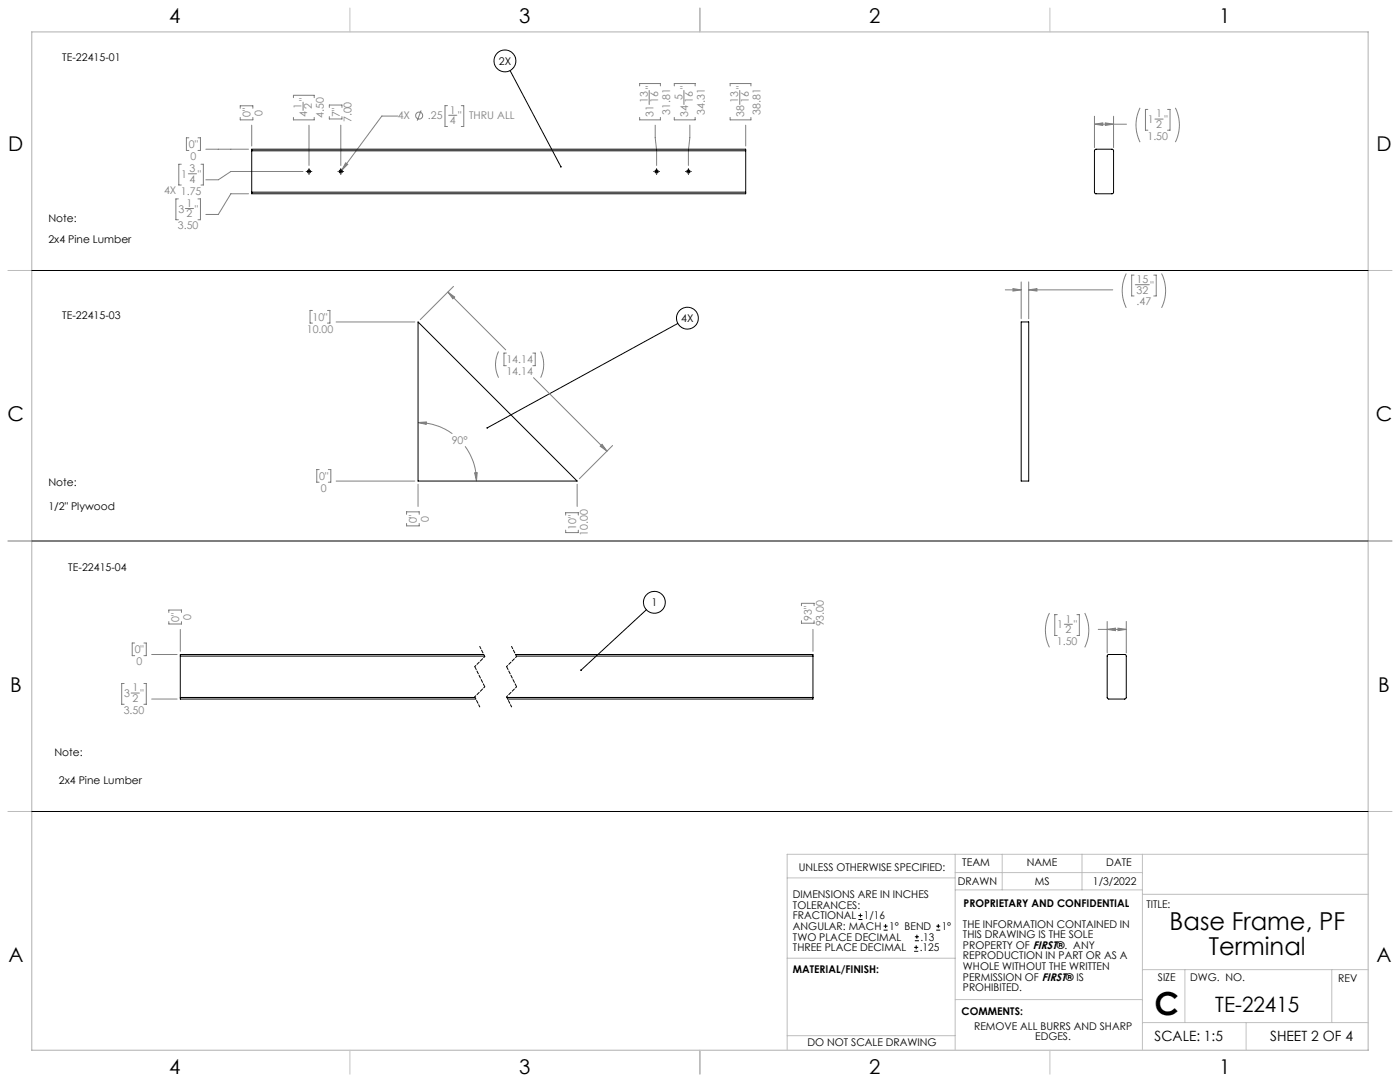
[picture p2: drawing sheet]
<svg xmlns="http://www.w3.org/2000/svg" width="559mm" height="432mm" viewBox="0 0 559 432" stroke-linecap="round" stroke-linejoin="round" font-family="sans-serif">
<g fill="none" stroke="#c0c0c0" stroke-width=".4">
<path d="M139.7 3.2v9.5M279.4 3.2v9.5M419.1 3.2v9.5M3.1 107.9h9.6M546.1 107.9h9.5M3.1 215.9h9.6M546.1 215.9h9.5M3.1 323.8h9.6M546.1 323.8h9.5M314.2 350.3h67M381.2 340.9v78.2M381.2 355.1h74.8"/>
<path d="M381.2 348.2h74.8M400 340.9v14.2M431.9 340.9v14.2M456 340.9v78.2M456 356.9h90.1M546.1 340.9h-231.9v78.2M314.2 382.4h67.2M381.2 398.9h74.8M456 387h90.1M472.9 387v21.1M531.6 387v21.1M139.7 419.1v9.6"/>
<path d="M279.4 419.1v9.6M314.2 413.3h67M419.1 419.1v9.6M456 408.1h90.1M497.4 408.1v11"/>
</g>
<path d="M12.7 12.7h533.4v406.4h-533.4z" fill="none" stroke="#c0c0c0" stroke-width=".5"/>
<g fill="none" stroke="#808080" stroke-width=".4">
<path d="M117.1 39v-1h8.3v1M255.3 34.3v-1h8.3v1M259.1 36.1v5.6M269.1 34.3v-1h8.4v1M273 36.1v5.6M291.4 34.3v-1h8.3v1M295.3 36.1v5.6M75.4 55h-1v5h1M79 55h1v5h-1M82.2 59.5h17M95.9 43.2v-1h5v1M95.9 46.8v1h5v-1"/>
<path d="M100.5 50v8.3M117.1 46.8v1h8.3v-1M121 40.8v3.3M123.3 50v16M131.4 42.9v-1h5.1v1M131.4 46.5v1h5.1v-1M136 50v16M158.7 46.3h-6.3l-16 21.6M168.1 44.1l-1.6 4.1M178.6 42.2h-1v8.3h1M179.1 46h3.3M184.1 42.2h1v8.3h-1"/>
<path d="M255.3 46.8v1h8.3v-1M261.5 50v5l.6 5v6M269.1 46.8v1h8.4v-1M275.3 50v5l-.5 5v6M291.4 46.8v1h8.3v-1M297.6 50v8.3M436.8 49.6l3.4-.6v1.1zM436.8 46.4v12.5M436.8 49.6h12.9M441.2 49l3.3 .6-3.3 .5zM444.5 46.4v12.5M455 43a15.2 15.2 0 0 0 0 13.7"/>
<path d="M458.2 43.7h-1v8.3h1M461 47.5h3.3M466 43.7h1v8.3h-1M469.1 43a15.2 15.2 0 0 1 0 13.7M71.2 79.4h-1v8.3h1M72.4 65.5h-1v8.3h1M75.2 69.4h3.2M79 79.4h1v8.3h-1M80.2 65.5h1v8.3h-1M99.2 77.3h-7.1l-5 8.3h-4.9M120.9 68.4h-28.8l-5 3.4h-4.9M138 65l.8 .6-2.4 2.3z"/>
<path d="M74 83.2h3.3M178.8 116.6l23.1 23M178.8 116.6l2.7 1.9-.7 .7zM181 114.3l-13.3 13.3M401.2 115.7h6.4M404.3 115.2l3.3 .5-3.3 .5zM407.6 112.5v14.7M410.6 112.5v14.7M410.6 115.7h33.5M410.6 115.7l3.3-.5v1zM449.5 109.1a15.2 15.2 0 0 0 0 13.7M452.6 109.8h-.9v8.3h.9"/>
<path d="M453.1 113.6h5.7M460.5 109.8h1v8.3h-1M463.6 109.1a15.2 15.2 0 0 1 0 13.7M124.7 123.9h-.9v5h.9M130.7 123.9h1v5h-1M134.2 128.5h31.4M199 140.3a11.7 11.7 0 0 0 0 10.4M202.1 140.9h-.9v5h.9M212.7 140.9h.9v5h-.9M212.9 150.7l29.4 29.4M215.8 140.3a11.7 11.7 0 0 1 0 10.4M166.9 168.6l3.3-.2-.1 1z"/>
<path d="M166.9 168.6a23.9 23.9 0 0 1 13.7 4.5M185.6 178.1a23.1 23.1 0 0 1 4.6 13.9M239.6 178.1l.7-.8 2 2.8zM244.5 177.8l-13.3 13.3M127.4 187.4h-1v5h1M131.1 187.4h.9v5h-.9M134.2 192h31.4M166.9 193.3v8.8M189.4 188.7l1.1-.1-.3 3.4zM230.4 193.3v8.8M162.3 205.2v-.9h5v.9M162.3 208.9v1h5v-1"/>
<path d="M225.8 205.6v-1h5v1M225.8 211.6v.9h5v-.9M53.8 256.6h-1v5.1h1M57.4 256.6h1v5.1h-1M67.4 244.4v-.9h5v.9M67.4 248.1v.9h5v-.9M72 251.2v8.7M319.9 241.7v-.9h5v.9M319.9 247.7v1h5v-1M324.5 251.2v8.7M418.9 244.7a15.2 15.2 0 0 0 0 13.6M422 245.3h-1v8.3h1"/>
<path d="M424.8 249.1h3.3M429.9 245.3h.9v8.3h-.9M433 244.7a15.2 15.2 0 0 1 0 13.6M438.4 251.2h11.1M441.9 248v12.6M441.9 251.2l3.3-.5v1zM446.2 250.7l3.3 .5-3.3 .5zM449.5 248v12.6M49.6 272.8h-1v8.3h1M52.4 276.6h3.2M57.4 272.8h1v8.3h-1M60.5 261.2h10.2"/>
<path d="M60.5 279h10.2"/>
<circle cx="167.3" cy="46.1" r="1.41"/>
</g>
<g fill="none" stroke="#000" stroke-width=".4">
<path d="M203.6 28.2l20.3 38.3M122.2 68.4h.1M122.8 68.4h1M123.3 67.3v.2M123.3 67.9v1.1M123.3 69.5v.1M124.4 68.4h.1M134.9 68.4h.1M135.5 68.4h1M136 67.3v.2M136 67.9v1.1M136 69.5v.1"/>
<path d="M137.1 68.4h.1M260.9 68.4h.2M261.6 68.4h1M262.1 67.3v.2M262.1 67.9v1.1M262.1 69.5v.1M263.1 68.4h.1M273.6 68.4h.2M274.3 68.4h1M274.8 67.3v.2M274.8 67.9v1.1M274.8 69.5v.1"/>
<path d="M275.8 68.4h.1M12.7 107.9h533.4M270.5 129.1l-76 41.6M12.7 215.9h533.4M258 243.3l-26.1 24.1M12.7 323.8h533.4"/>
<circle cx="201.5" cy="24.3" r="4.4"/>
<circle cx="274.4" cy="127" r="4.4"/>
<circle cx="261.2" cy="240.4" r="4.4"/>
</g>
<path d="M191.5 258l2 4M204.2 258l2 4M189.5 278.1l2 4M202.2 278.1l2 4" fill="none" stroke="#000" stroke-width=".4" stroke-dasharray="1.3 .6" stroke-dashoffset=".3"/>
<path d="M193.5 262l-4 4M193.5 274.1l-4 4M206.2 262l-4 4M206.2 274.1l-4 4" fill="none" stroke="#000" stroke-width=".4" stroke-dasharray="1.3 .6" stroke-dashoffset=".7"/>
<path d="M189.5 266l4 8.1M202.2 266l4 8.1" fill="none" stroke="#000" stroke-width=".4" stroke-dasharray="1.3 .6" stroke-dashoffset="-.1"/>
<path d="M223.7 66.3l-.1 .5 .4 .1-.1-.4 .3 .2-.1-.4zM194.2 170.5v.4l.3-.2-.3 .2a.34 .34 0 0 0 .4 .2 .34 .34 0 0 0 .1-.5 .34 .34 0 0 0-.5-.1zM231.7 267.2v.5l.2-.3-.2 .3a.35 .35 0 0 0 .4 0 .35 .35 0 0 0 .1-.5 .35 .35 0 0 0-.5 0z" fill="#000"/>
<path d="M138 65l-1.6 2.9 2.4-2.3zM436.8 49.6l3.4-.6v1.1zM441.2 49l3.3 .6-3.3 .5zM189.4 188.7l1.1-.1-.3 3.4zM166.9 168.6l3.3-.2-.1 1zM239.6 178.1l.7-.8 2 2.8zM178.8 116.6l2.7 1.9-.7 .7zM404.3 115.2l3.3 .5-3.3 .5zM410.6 115.7l3.3-.5v1zM446.2 250.7l3.3 .5-3.3 .5zM441.9 251.2l3.3-.5v1z" fill="#808080"/>
<g fill="none" stroke="#000" stroke-width=".4">
<path d="M437 59.8l.5-.3h6.3l.6 .4 .1 16.9-.4 .5h-6.7l-.4-.3zM100.5 60.2v-.7h197.1v.7M100.5 76.7v.6h197.1v-.6M100.5 60.2h197.1M100.5 76.7h197.1M100.5 60.2v16.5M297.6 60.2v16.5M166.9 128.5l63.5 63.5h-63.5zM407.6 128.5h3v63.5h-3zM72 278.3v.7h117.9M72 261.8h121.4M72 278.3h117.6"/>
<path d="M72 261.8v16.5M193 261.2h-121v.6M202.3 278.3h122.2M205.7 261.2h118.8v.6M206.1 261.8h118.4M324.5 278.3v.7h-121.9M324.5 261.8v16.5M442.1 261.4l6.9-.2 .5 .5v16.7l-.3 .5-6.6 .1-.6-.4zM342.6 367h1.6M342.6 365.4h1.6M343.4 364.6v1.5M352.7 371.2h1.6"/>
<path d="M352.7 369.6h1.6M353.5 368.8v1.6M364.9 379.7h1.6M364.9 378.1h1.6M365.2 375.4h1.6M365.2 373.8h1.6M365.7 377.3v1.5M366 373v1.6M373.7 371.2h1.6M373.7 369.6h1.6M374.5 368.8v1.6"/>
<circle cx="123.3" cy="68.4" r=".64"/>
<circle cx="136" cy="68.4" r=".64"/>
<circle cx="262.1" cy="68.4" r=".64"/>
<circle cx="274.8" cy="68.4" r=".64"/>
</g>
<text font-size="12.7" x="460.9" y="405.2">C</text>
<g font-size="9.9">
<text x="466.8" y="371.2">Base Frame, PF</text>
<text x="482.5" y="381.1">Terminal</text>
</g>
<text font-size="8.5" x="485.1" y="404">TE-22415</text>
<g font-size="8.1">
<text x="67.6" y="9.3">4</text>
<text x="207.3" y="9.3">3</text>
<text x="347" y="9.3">2</text>
<text x="486.7" y="9.3">1</text>
<text x="3.3" y="60.1">D</text>
<text x="549.4" y="60.1">D</text>
<text x="3" y="168">C</text>
<text x="549.1" y="168">C</text>
<text x="4" y="276">B</text>
<text x="550.1" y="276">B</text>
<text x="3.3" y="383.9">A</text>
<text x="549.4" y="383.9">A</text>
<text x="67.6" y="428.4">4</text>
<text x="207.3" y="428.4">3</text>
<text x="347" y="428.4">2</text>
<text x="486.7" y="428.4">1</text>
</g>
<g font-size="5.6">
<text x="460.9" y="415.2">SCALE: 1:5</text>
<text x="507" y="415.2">SHEET 2 OF 4</text>
</g>
<g font-size="4.2">
<text x="24.9" y="24.3">TE-22415-01</text>
<text x="199.1" y="25.9">2X</text>
<text x="19.3" y="88.5">Note:</text>
<text x="19.3" y="97.1">2x4 Pine Lumber</text>
<text x="24.9" y="127.4">TE-22415-03</text>
<text x="271.9" y="128.5">4X</text>
<text x="19.3" y="193.9">Note:</text>
<text x="19.3" y="203.5">1/2&quot; Plywood</text>
<text x="27.3" y="227.8">TE-22415-04</text>
<text x="260" y="241.9">1</text>
<text x="21.7" y="301.7">Note:</text>
<text x="23.5" y="313.1">2x4 Pine Lumber</text>
<text x="318.8" y="347.7">UNLESS OTHERWISE SPECIFIED:</text>
<text x="384.1" y="345.5">TEAM</text>
<text x="409.9" y="345.7">NAME</text>
<text x="441.6" y="345.7">DATE</text>
<text x="382.3" y="353.3">DRAWN</text>
<text x="413" y="353.3">MS</text>
<text x="436.3" y="353.3">1/3/2022</text>
<text x="316.5" y="358.5">DIMENSIONS ARE IN INCHES</text>
<text x="316.5" y="362.7">TOLERANCES:</text>
<text x="384.6" y="361.9">PROPRIETARY AND CONFIDENTIAL</text>
<text x="457.6" y="362.3">TITLE:</text>
<text x="316.5" y="371.2">ANGULAR: MACH</text>
<text x="316.5" y="366.9">FRACTIONAL</text>
<text x="344.8" y="366.9">1/16</text>
<text x="354.9" y="371.2">1° BEND</text>
<text x="375.9" y="371.2">1°</text>
<text x="384.4" y="370.2">THE INFORMATION CONTAINED IN</text>
<text x="316.5" y="375.4">TWO PLACE DECIMAL</text>
<text x="367.4" y="375.4">.13</text>
<text x="384.4" y="374.4">THIS DRAWING IS THE SOLE</text>
<text x="316.5" y="379.6">THREE PLACE DECIMAL</text>
<text x="367.1" y="379.6">.125</text>
<text x="384.4" y="378.6">PROPERTY OF FIRST®. ANY</text>
<text x="384.4" y="382.9">REPRODUCTION IN PART OR AS A</text>
<text x="316.5" y="388.4">MATERIAL/FINISH:</text>
<text x="384.4" y="387.1">WHOLE WITHOUT THE WRITTEN</text>
<text x="384.4" y="391.3">PERMISSION OF FIRST® IS</text>
<text x="384.4" y="395.6">PROHIBITED.</text>
<text x="462.2" y="391.3">SIZE</text>
<text x="475.1" y="391.3">DWG. NO.</text>
<text x="534.1" y="391.8">REV</text>
<text x="383.8" y="405.1">COMMENTS:</text>
<text x="388.8" y="410.9">REMOVE ALL BURRS AND SHARP</text>
<text x="322.3" y="417.6">DO NOT SCALE DRAWING</text>
<text x="413.2" y="415.2">EDGES.</text>
</g>
<g font-size="4.2" fill="#808080">
<text x="260.8" y="35.6" transform="rotate(-90 260.8 35.6)">&quot;</text>
<text x="274.7" y="35.6" transform="rotate(-90 274.7 35.6)">&quot;</text>
<text x="297" y="35.6" transform="rotate(-90 297 35.6)">&quot;</text>
<text x="122.6" y="40.3" transform="rotate(-90 122.6 40.3)">&quot;</text>
<text x="258.5" y="41.2" transform="rotate(-90 258.5 41.2)">13</text>
<text x="262.7" y="41.2" transform="rotate(-90 262.7 41.2)">16</text>
<text x="272.4" y="40" transform="rotate(-90 272.4 40)">5</text>
<text x="276.6" y="41.2" transform="rotate(-90 276.6 41.2)">16</text>
<text x="294.6" y="41.2" transform="rotate(-90 294.6 41.2)">13</text>
<text x="298.8" y="41.2" transform="rotate(-90 298.8 41.2)">16</text>
<text x="100" y="46.8" transform="rotate(-90 100 46.8)">0&quot;</text>
<text x="104.8" y="46.2" transform="rotate(-90 104.8 46.2)">0</text>
<text x="120.3" y="43.6" transform="rotate(-90 120.3 43.6)">1</text>
<text x="122.6" y="46.8" transform="rotate(-90 122.6 46.8)">4</text>
<text x="124.5" y="43.6" transform="rotate(-90 124.5 43.6)">2</text>
<text x="129.3" y="47" transform="rotate(-90 129.3 47)">4.50</text>
<text x="135.6" y="46.5" transform="rotate(-90 135.6 46.5)">7&quot;</text>
<text x="158.8" y="47.7">4X</text>
<text x="170.8" y="47.7">.25</text>
<text x="179.6" y="45.3">1</text>
<text x="182.8" y="47.7">&quot;</text>
<text x="187.2" y="47.7">THRU ALL</text>
<text x="260.8" y="46.8" transform="rotate(-90 260.8 46.8)">31</text>
<text x="267.5" y="45.8" transform="rotate(-90 267.5 45.8)">31.81</text>
<text x="274.7" y="46.8" transform="rotate(-90 274.7 46.8)">34</text>
<text x="281.3" y="45.8" transform="rotate(-90 281.3 45.8)">34.31</text>
<text x="297" y="46.8" transform="rotate(-90 297 46.8)">38</text>
<text x="303.6" y="45.8" transform="rotate(-90 303.6 45.8)">38.81</text>
<text x="461.5" y="46.9">1</text>
<text x="140.3" y="48.8" transform="rotate(-90 140.3 48.8)">7.00</text>
<text x="179.6" y="49.5">4</text>
<text x="458.2" y="49.2">1</text>
<text x="461.5" y="51.1">2</text>
<text x="464.7" y="49.2">&quot;</text>
<text x="75.4" y="59.1">0&quot;</text>
<text x="458" y="55.8">1.50</text>
<text x="76.1" y="63.8">0</text>
<text x="72.4" y="71">1</text>
<text x="75.6" y="68.7">3</text>
<text x="78.9" y="71">&quot;</text>
<text x="65.5" y="77.6">4X 1.75</text>
<text x="75.6" y="72.9">4</text>
<text x="74.5" y="82.6">1</text>
<text x="71.2" y="84.9">3</text>
<text x="74.5" y="86.8">2</text>
<text x="77.7" y="84.9">&quot;</text>
<text x="71" y="91.5">3.50</text>
<text x="453.6" y="113">15</text>
<text x="453.6" y="117.2">32</text>
<text x="459.2" y="115.3">&quot;</text>
<text x="453.7" y="121.9">.47</text>
<text x="124.7" y="128">10&quot;</text>
<text x="122.5" y="132.8">10.00</text>
<text x="202.1" y="145">14.14</text>
<text x="202.1" y="149.8">14.14</text>
<text x="180.3" y="177.2">90°</text>
<text x="127.4" y="191.5">0&quot;</text>
<text x="128.1" y="196.3">0</text>
<text x="166.4" y="208.9" transform="rotate(-90 166.4 208.9)">0&quot;</text>
<text x="171.2" y="208.2" transform="rotate(-90 171.2 208.2)">0</text>
<text x="229.9" y="211.6" transform="rotate(-90 229.9 211.6)">10&quot;</text>
<text x="234.7" y="213.8" transform="rotate(-90 234.7 213.8)">10.00</text>
<text x="71.5" y="248.1" transform="rotate(-90 71.5 248.1)">0&quot;</text>
<text x="76.3" y="247.4" transform="rotate(-90 76.3 247.4)">0</text>
<text x="324" y="247.7" transform="rotate(-90 324 247.7)">93&quot;</text>
<text x="328.8" y="250" transform="rotate(-90 328.8 250)">93.00</text>
<text x="422" y="250.8">1</text>
<text x="425.3" y="248.5">1</text>
<text x="428.6" y="250.8">&quot;</text>
<text x="421.8" y="257.4">1.50</text>
<text x="425.3" y="252.7">2</text>
<text x="53.8" y="260.7">0&quot;</text>
<text x="54.4" y="265.5">0</text>
<text x="52.8" y="275.9">1</text>
<text x="49.6" y="278.2">3</text>
<text x="52.8" y="280.1">2</text>
<text x="56.1" y="278.2">&quot;</text>
<text x="49.4" y="284.9">3.50</text>
</g>
</svg>
